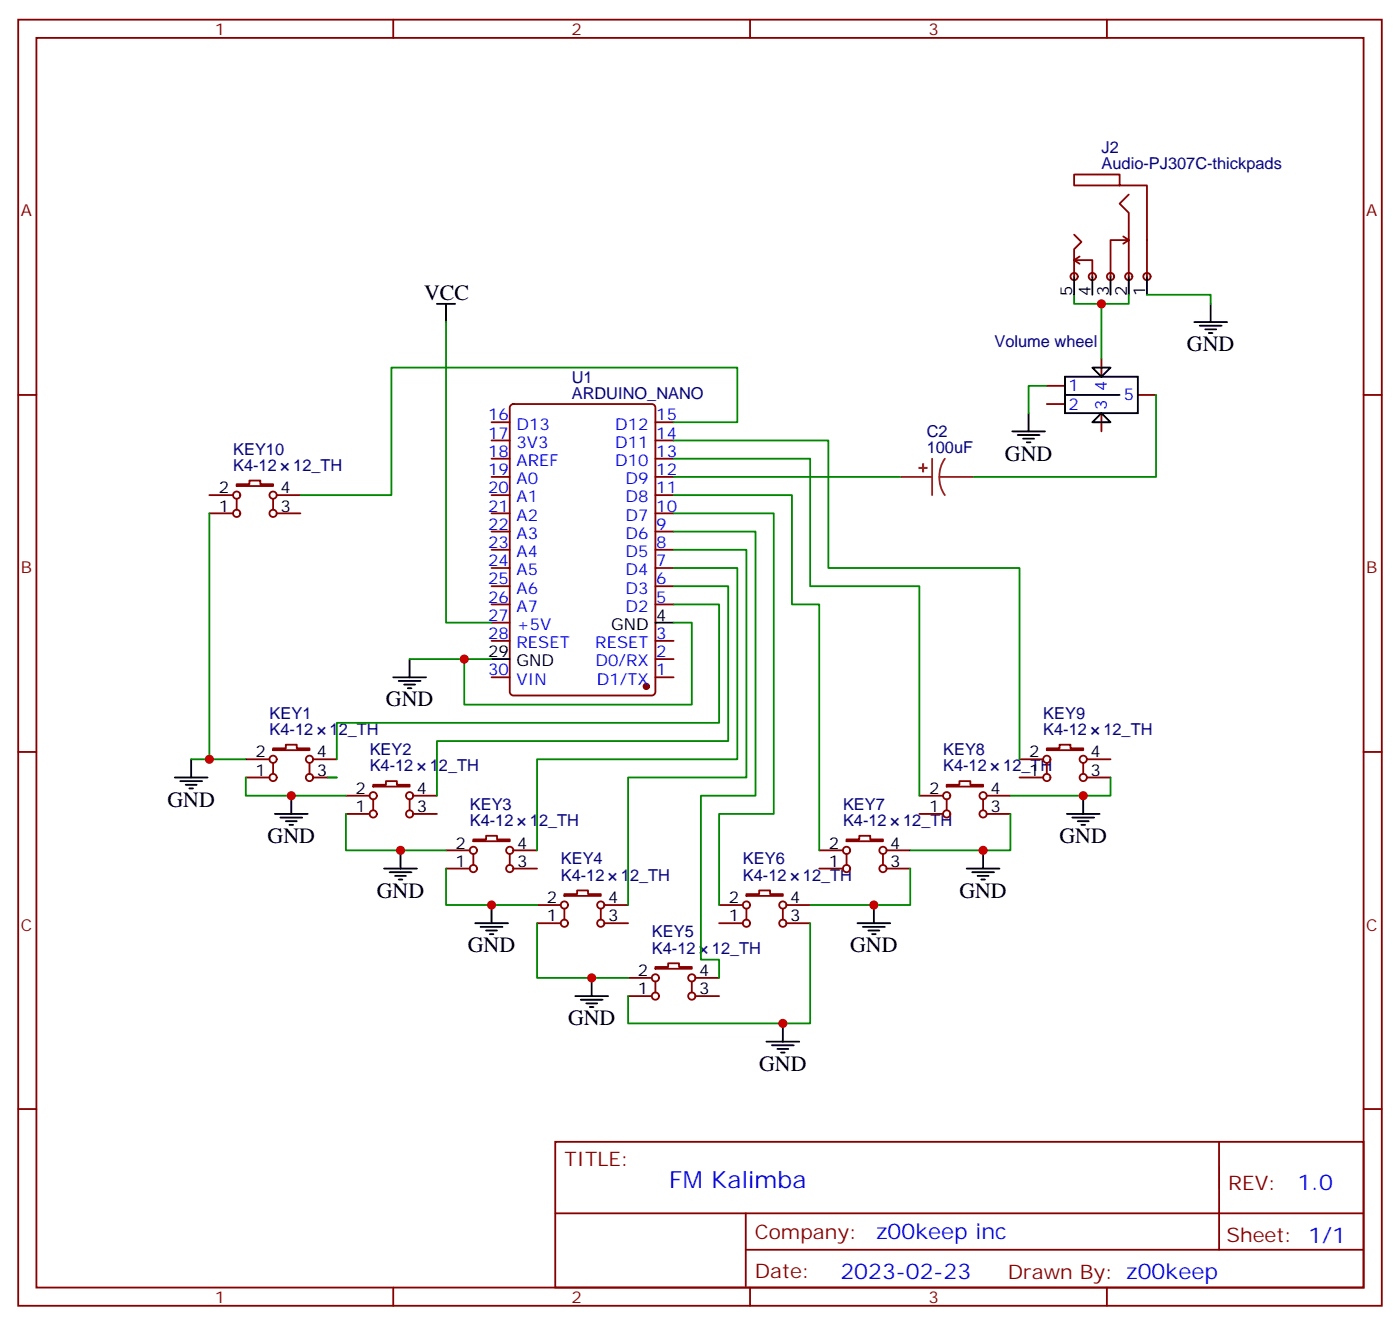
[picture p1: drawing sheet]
<svg xmlns="http://www.w3.org/2000/svg" width="271mm" height="256mm" viewBox="0 0 271 256" stroke-linecap="round" stroke-linejoin="round" font-family="sans-serif">
<g fill="none" stroke="#870000" stroke-width=".35">
<path d="M3.5 3.8h264.3v249.1h-264.3zM7.1 7.3h257.1v242h-257.1zM76.2 3.8v3.5M145.3 3.8v3.5M214.5 3.8v3.5M3.5 76.5h3.6M99 78.5l.5-.3h26.8a.71 .71 0 0 1 .7 .8v55a.76 .76 0 0 1-.7 .7h-26.8a.76 .76 0 0 1-.7-.7v-55zM202.8 74.7h3.6M202.8 78.2h3.6M213.4 69.4v3.6M220.5 76.5h3.5M264.2 76.5h3.6"/>
<path d="M40.6 99.4h4.6M40.6 95.9h4.6M45.9 93.8h2.4v-.7h2.1v.7h2.5v.3h-7zM45.9 96.6v2.1M52.9 96.6v2.1M53.6 99.4h4.6M53.6 95.9h4.6M95.2 99.4h3.6M95.2 95.9h3.6M95.2 92.4h3.6M95.2 88.8h3.6M95.2 85.3h3.6"/>
<path d="M95.2 81.8h3.6M127 99.4h3.5M127 95.9h3.5M127 92.4h3.5M127 88.8h3.5M127 85.3h3.5M127 81.8h3.5M213.4 80v3.5M95.2 117.1h3.6M95.2 113.5h3.6M95.2 110h3.6M95.2 106.5h3.6"/>
<path d="M95.2 102.9h3.6M127 117.1h3.5M127 113.5h3.5M127 110h3.5M127 106.5h3.5M127 102.9h3.5M95.2 131.2h3.6M95.2 124.1h3.6M95.2 120.6h3.6M127 131.2h3.5M127 127.6h3.5M127 124.1h3.5"/>
<path d="M3.5 145.6h3.6M47.6 150.6h4.6M47.6 147h4.6M52.9 144.9h2.5v-.7h2.1v.7h2.5v.4h-7.1zM52.9 147.7v2.2M60 147.7v2.2M60.7 150.6h4.6M60.7 147h4.6M67 157.6h4.6M67 154.1h4.6M72.3 152h2.5v-.7h2.1v.7h2.5v.3h-7.1zM72.3 154.8v2.1"/>
<path d="M79.4 154.8v2.1M80.1 157.6h4.6M80.1 154.1h4.6M178.2 157.6h4.5M178.2 154.1h4.5M183.4 152h2.5v-.7h2.1v.7h2.5v.3h-7.1zM183.4 154.8v2.1M190.5 154.8v2.1M191.2 157.6h4.6M191.2 154.1h4.6M197.6 150.6h4.5M197.6 147h4.5"/>
<path d="M202.8 144.9h2.5v-.7h2.1v.7h2.5v.4h-7.1zM202.8 147.7v2.2M209.9 147.7v2.2M210.6 150.6h4.6M210.6 147h4.6M264.2 145.6h3.6M86.4 168.2h4.6M86.4 164.7h4.6M91.7 162.6h2.5v-.7h2.1v.7h2.5v.3h-7.1zM91.7 165.4v2.1M98.8 165.4v2.1M99.5 168.2h4.6"/>
<path d="M99.5 164.7h4.6M104.1 178.8h4.6M104.1 175.3h4.6M109.4 173.1h2.4v-.7h2.1v.7h2.5v.4h-7zM109.4 176v2.1M116.4 176v2.1M117.1 178.8h4.6M117.1 175.3h4.6M139.3 178.8h4.6M139.3 175.3h4.6M144.6 173.1h2.5v-.7h2.1v.7h2.5v.4h-7.1zM144.6 176v2.1"/>
<path d="M151.7 176v2.1M152.4 178.8h4.6M152.4 175.3h4.6M158.7 168.2h4.6M158.7 164.7h4.6M164 162.6h2.5v-.7h2.1v.7h2.5v.3h-7.1zM164 165.4v2.1M171.1 165.4v2.1M171.8 168.2h4.6M171.8 164.7h4.6M121.7 192.9h4.6M121.7 189.4h4.6"/>
<path d="M127 187.3h2.5v-.8h2.1v.8h2.5v.3h-7.1zM127 190.1v2.1M134.1 190.1v2.1M134.8 192.9h4.5M134.8 189.4h4.5M3.5 214.8h3.6M264.2 214.8h3.6M107.6 221.1h156.6v28.2h-156.6zM107.6 235h156.5M144.5 235v14.1M236.2 221.1v20.9M76.2 249.3v3.6"/>
<path d="M144.5 242h119.6M145.3 249.3v3.6M214.5 249.3v3.6"/>
<circle cx="45.9" cy="95.9" r=".71"/>
<circle cx="45.9" cy="99.4" r=".71"/>
<circle cx="52.9" cy="95.9" r=".71"/>
<circle cx="52.9" cy="99.4" r=".71"/>
<circle cx="52.9" cy="147" r=".71"/>
<circle cx="52.9" cy="150.6" r=".71"/>
<circle cx="60" cy="147" r=".71"/>
<circle cx="60" cy="150.6" r=".71"/>
<circle cx="72.3" cy="157.6" r=".71"/>
<circle cx="72.3" cy="154.1" r=".71"/>
<circle cx="79.4" cy="157.6" r=".71"/>
<circle cx="79.4" cy="154.1" r=".71"/>
<circle cx="183.4" cy="154.1" r=".71"/>
<circle cx="183.4" cy="157.6" r=".71"/>
<circle cx="190.5" cy="157.6" r=".71"/>
<circle cx="190.5" cy="154.1" r=".71"/>
<circle cx="202.8" cy="147" r=".71"/>
<circle cx="202.8" cy="150.6" r=".71"/>
<circle cx="209.9" cy="147" r=".71"/>
<circle cx="209.9" cy="150.6" r=".71"/>
<circle cx="91.7" cy="164.7" r=".71"/>
<circle cx="91.7" cy="168.2" r=".71"/>
<circle cx="98.8" cy="168.2" r=".71"/>
<circle cx="98.8" cy="164.7" r=".71"/>
<circle cx="109.4" cy="175.3" r=".71"/>
<circle cx="109.4" cy="178.8" r=".71"/>
<circle cx="116.4" cy="178.8" r=".71"/>
<circle cx="116.4" cy="175.3" r=".71"/>
<circle cx="144.6" cy="175.3" r=".71"/>
<circle cx="144.6" cy="178.8" r=".71"/>
<circle cx="151.7" cy="175.3" r=".71"/>
<circle cx="151.7" cy="178.8" r=".71"/>
<circle cx="164" cy="164.7" r=".71"/>
<circle cx="164" cy="168.2" r=".71"/>
<circle cx="171.1" cy="168.2" r=".71"/>
<circle cx="171.1" cy="164.7" r=".71"/>
<circle cx="127" cy="189.4" r=".71"/>
<circle cx="127" cy="192.9" r=".71"/>
<circle cx="134.1" cy="189.4" r=".71"/>
<circle cx="134.1" cy="192.9" r=".71"/>
</g>
<g fill="none" stroke="#000" stroke-width=".35">
<path d="M84.7 58.8h3.5M86.4 58.8v3.6M234.6 58.8v3.6M206.4 73h14.1v7h-14.1zM206.4 76.5h10.6M211.7 71.2h3.5l-1.8 1.8zM231.4 62.4h6.4M232.5 63.1h4.2M233.5 63.8h2.2M234.2 64.5h.7M196.1 83.5h6.4M197.2 84.2h4.2"/>
<path d="M198.3 84.9h2.1M199 85.7h.7M199.3 80v3.5M213.4 80l1.8 1.8h-3.5zM76.2 131.2h6.3M77.3 131.9h4.2M78.3 132.6h2.1M79 133.3h.7M79.4 127.6v3.6M95.2 127.6h3.6M127 120.6h3.5M33.9 150.6h6.3"/>
<path d="M34.9 151.3h4.3M36 152h2.1M36.7 152.7h.7M37 147v3.6"/>
</g>
<g fill="none" stroke="#008700" stroke-width=".35">
<path d="M208.1 57.1v1.7h5.3v10.6M86.4 62.4v58.2h8.8M202.8 74.7h-3.5v5.3M40.6 99.4v47.6M130.5 81.8h12.4v-10.6h-67.1v24.7h-17.6M130.5 85.3h30v24.7h37.1v37M130.5 88.8h26.5v24.7h21.2v40.6M130.5 95.9h23v21.2h5.2v47.6M130.5 99.4h19.4v58.2h-10.6v17.7M130.5 92.4h44.1M130.5 102.9h15.9v51.2h-10.6v31.7h3.5v3.6M130.5 106.5h14.1v44.1h-22.9v24.7"/>
<path d="M130.5 110h12.4v37h-38.8v17.7M130.5 113.5h10.6v30h-56.4v10.6M130.5 117.1h8.8v22.9h-74v7M79.4 127.6h15.8M37 147h10.6"/>
</g>
<circle cx="125.2" cy="132.9" r=".53" fill="#870000" stroke="#870000" stroke-width=".35"/>
<g fill="#f0f0f0" stroke="#870000" stroke-width=".35">
<circle cx="208.1" cy="53.6" r=".71"/>
<circle cx="211.7" cy="53.6" r=".71"/>
<circle cx="215.2" cy="53.6" r=".71"/>
<circle cx="218.7" cy="53.6" r=".71"/>
<circle cx="222.3" cy="53.6" r=".71"/>
</g>
<g fill="none" stroke="#000" stroke-width=".35">
<path d="M208.1 53.6v3.5M211.7 53.6v3.5M215.2 53.6v3.5M218.7 53.6v3.5M222.2 53.6v3.5M53.3 157.6h6.3M54.3 158.3h4.3M55.4 159h2.1M56.1 159.7h.7M56.4 154.1v3.5M206.7 157.6h6.4M207.8 158.3h4.2"/>
<path d="M208.8 159h2.2M209.5 159.7h.8M209.9 154.1v3.5M74.4 168.2h6.4M75.5 168.9h4.2M76.6 169.6h2.1M77.3 170.3h.7M77.6 164.7v3.5M92.1 178.8h6.3M93.1 179.5h4.3M95.2 175.3v3.5M166.2 178.8h6.3"/>
<path d="M167.2 179.5h4.2M169.3 175.3v3.5M187.3 168.2h6.4M188.4 168.9h4.2M189.4 169.6h2.2M190.1 170.3h.8M190.5 164.7v3.5M94.2 180.2h2.1M94.9 180.9h.7M111.5 192.9h6.3M112.5 193.6h4.3M113.6 194.3h2.1"/>
<path d="M114.3 195h.7M114.7 189.4v3.5M151.7 198.2v3.5M168.3 180.2h2.1M169 180.9h.7M148.5 201.7h6.4M149.6 202.4h4.2M150.6 203.1h2.2M151.3 203.8h.7"/>
</g>
<path d="M217 35.9h-8.9v-2.1h8.9v2.1h5.2v17.7M218.7 37.7l-1.7 1.7 1.7 1.8v12.4M208.1 45.4l1.4 1.4-1.4 1.5v5.3M208.1 50.4h3.6v3.2M208.1 50.4l1.1 .7M209.2 49.7l-1.1 .7M217.7 45.8l1 .7M218.7 46.5h-3.5v7.1M218.7 46.5l-1 .7" fill="none" stroke="#870000" stroke-width=".35"/>
<g fill="none" stroke="#008700" stroke-width=".35">
<path d="M218.7 57.1v1.7h-5.3M222.2 57.1h12.4v1.7M224 76.5v15.9h-35.3M130.5 120.6h3.6v15.9h-44.1v-8.9M47.6 150.6v3.5h19.4M63.5 150.6h1.8M67 157.6v7.1h19.4M195.8 157.6v7.1h-19.4M215.2 150.6v3.5h-19.4M86.4 168.2v7.1h17.7M104.1 178.8v10.6h17.6M157 178.8v19.4h-35.3v-5.3"/>
<path d="M176.4 168.2v7.1h-19.4"/>
</g>
<path d="M174.6 92.4h6M180.6 88.8v7.1M182 92.4l.3 1.8 .8 1.7M182 92.4h6.7M183.1 88.8l-.8 1.7-.3 1.9" fill="none" stroke="#8c2424" stroke-width=".35"/>
<g fill="#8c2424" stroke="#8c2424" stroke-width=".35">
<path d="M178.9 89.9v1.4z"/>
<path d="M178.2 90.6h1.4z"/>
</g>
<g fill="#c00">
<circle cx="213.4" cy="58.8" r=".88"/>
<circle cx="40.6" cy="147" r=".88"/>
<circle cx="90" cy="127.6" r=".88"/>
<circle cx="56.4" cy="154.1" r=".88"/>
<circle cx="77.6" cy="164.7" r=".88"/>
<circle cx="95.3" cy="175.3" r=".88"/>
<circle cx="114.7" cy="189.4" r=".88"/>
<circle cx="169.3" cy="175.3" r=".88"/>
<circle cx="190.5" cy="164.7" r=".88"/>
<circle cx="209.9" cy="154.1" r=".88"/>
<circle cx="151.7" cy="198.2" r=".88"/>
</g>
<text font-size="4.6" fill="#00f" x="129.7" y="230.1">FM Kalimba</text>
<g font-size="4.2">
<text x="82.2" y="58.1">VCC</text>
<text x="230" y="68">GND</text>
<text x="194.7" y="89.2">GND</text>
<text x="74.8" y="136.8">GND</text>
<text x="32.5" y="156.2">GND</text>
<text x="51.9" y="163.3">GND</text>
<text x="205.3" y="163.3">GND</text>
<text x="73" y="173.8">GND</text>
<text x="185.9" y="173.8">GND</text>
<text x="90.7" y="184.4">GND</text>
<text x="164.7" y="184.4">GND</text>
<text x="110.1" y="198.5">GND</text>
<text x="147.1" y="207.4">GND</text>
</g>
<g font-size="4.2" fill="#00f">
<text x="251.4" y="230.4">1.0</text>
<text x="169.8" y="239.9">z00keep inc</text>
<text x="162.8" y="247.7">2023-02-23</text>
</g>
<g font-size="3.9" fill="#800">
<text x="109.4" y="225.7">TITLE:</text>
<text x="238" y="230.4">REV:</text>
<text x="146.3" y="239.9">Company:</text>
<text x="237.6" y="240.5">Sheet: 1/1</text>
<text x="146.3" y="247.6">Date:</text>
<text x="195.3" y="247.7">Drawn By: z00keep</text>
</g>
<g font-size="3.2" fill="#800">
<text x="41.6" y="6.8">1</text>
<text x="110.8" y="6.8">2</text>
<text x="179.9" y="6.8">3</text>
<text x="4.1" y="41.9">A</text>
<text x="264.8" y="41.9">A</text>
<text x="4.1" y="111.1">B</text>
<text x="264.8" y="111.1">B</text>
<text x="4.1" y="180.2">C</text>
<text x="264.8" y="180.2">C</text>
<text x="41.6" y="252.3">1</text>
<text x="110.8" y="252.3">2</text>
<text x="179.9" y="252.3">3</text>
</g>
<g font-size="3.2" fill="#000080">
<text x="213.5" y="29.7">J2</text>
<text x="213.5" y="32.7">Audio-PJ307C-thickpads</text>
<text x="192.7" y="67.1">Volume wheel</text>
<text x="110.8" y="77.2">ARDUINO_NANO</text>
<text x="110.8" y="74.1">U1</text>
<text x="45.2" y="88">KEY10</text>
<text x="179.6" y="87.8">100uF</text>
<text x="179.6" y="84.6">C2</text>
<text x="45.2" y="91.2">K4-12</text>
<text x="56.8" y="91.2">12_TH</text>
<text x="52.2" y="142.3">K4-12</text>
<text x="52.2" y="139.2">KEY1</text>
<text x="63.9" y="142.3">12_TH</text>
<text x="202.2" y="142.3">K4-12</text>
<text x="202.2" y="139.2">KEY9</text>
<text x="213.8" y="142.3">12_TH</text>
<text x="71.6" y="149.4">K4-12</text>
<text x="71.6" y="146.2">KEY2</text>
<text x="83.3" y="149.4">12_TH</text>
<text x="182.8" y="149.4">K4-12</text>
<text x="182.8" y="146.2">KEY8</text>
<text x="194.4" y="149.4">12_TH</text>
<text x="91" y="160">K4-12</text>
<text x="91" y="156.8">KEY3</text>
<text x="102.7" y="160">12_TH</text>
<text x="163.4" y="160">K4-12</text>
<text x="163.4" y="156.8">KEY7</text>
<text x="175" y="160">12_TH</text>
<text x="108.7" y="167.4">KEY4</text>
<text x="144" y="167.4">KEY6</text>
<text x="108.7" y="170.6">K4-12</text>
<text x="120.3" y="170.6">12_TH</text>
<text x="144" y="170.6">K4-12</text>
<text x="155.6" y="170.6">12_TH</text>
<text x="126.3" y="184.7">K4-12</text>
<text x="126.3" y="181.5">KEY5</text>
<text x="138" y="184.7">12_TH</text>
</g>
<g font-size="3.2">
<text x="207.8" y="57.3" transform="rotate(-90 207.8 57.3)">5</text>
<text x="211.3" y="57.3" transform="rotate(-90 211.3 57.3)">4</text>
<text x="214.8" y="57.3" transform="rotate(-90 214.8 57.3)">3</text>
<text x="218.4" y="57.3" transform="rotate(-90 218.4 57.3)">2</text>
<text x="221.9" y="57.3" transform="rotate(-90 221.9 57.3)">1</text>
<text x="42.4" y="95.5">2</text>
<text x="54.3" y="95.5">4</text>
<text x="42.4" y="99.1">1</text>
<text x="54.3" y="99.1">3</text>
<text x="118.4" y="122">GND</text>
<text x="127.2" y="120.2">4</text>
<text x="94.6" y="127.3">29</text>
<text x="100.1" y="129">GND</text>
<text x="49.5" y="146.7">2</text>
<text x="61.4" y="146.7">4</text>
<text x="199.4" y="146.7">2</text>
<text x="211.3" y="146.7">4</text>
<text x="49.5" y="150.2">1</text>
<text x="61.4" y="150.2">3</text>
<text x="68.9" y="153.7">2</text>
<text x="80.8" y="153.7">4</text>
<text x="180" y="153.7">2</text>
<text x="191.9" y="153.7">4</text>
<text x="199.4" y="150.2">1</text>
<text x="211.3" y="150.2">3</text>
<text x="68.9" y="157.3">1</text>
<text x="80.8" y="157.3">3</text>
<text x="180" y="157.3">1</text>
<text x="191.9" y="157.3">3</text>
<text x="88.3" y="167.9">1</text>
<text x="88.3" y="164.3">2</text>
<text x="100.2" y="167.9">3</text>
<text x="100.2" y="164.3">4</text>
<text x="160.6" y="167.9">1</text>
<text x="160.6" y="164.3">2</text>
<text x="172.5" y="167.9">3</text>
<text x="172.5" y="164.3">4</text>
<text x="105.9" y="178.4">1</text>
<text x="105.9" y="174.9">2</text>
<text x="117.8" y="178.4">3</text>
<text x="117.8" y="174.9">4</text>
<text x="141.2" y="178.4">1</text>
<text x="141.2" y="174.9">2</text>
<text x="153.1" y="178.4">3</text>
<text x="153.1" y="174.9">4</text>
<text x="123.6" y="189">2</text>
<text x="135.5" y="189">4</text>
<text x="123.6" y="192.5">1</text>
<text x="135.5" y="192.5">3</text>
</g>
<g font-size="3.2" fill="#00f">
<text x="207.1" y="75.8">1</text>
<text x="214.5" y="75.7" transform="rotate(-90 214.5 75.7)">4</text>
<text x="217.8" y="77.5">5</text>
<text x="94.6" y="81.4">16</text>
<text x="100.1" y="83.2">D13</text>
<text x="119.2" y="83.2">D12</text>
<text x="127.2" y="81.4">15</text>
<text x="207.1" y="79.3">2</text>
<text x="214.5" y="79.3" transform="rotate(-90 214.5 79.3)">3</text>
<text x="94.6" y="84.9">17</text>
<text x="94.6" y="88.5">18</text>
<text x="100.1" y="86.7">3V3</text>
<text x="119.2" y="86.7">D11</text>
<text x="127.2" y="88.5">13</text>
<text x="127.2" y="84.9">14</text>
<text x="94.6" y="92">19</text>
<text x="94.6" y="95.5">20</text>
<text x="100.1" y="90.2">AREF</text>
<text x="100.1" y="93.8">A0</text>
<text x="119.2" y="90.2">D10</text>
<text x="121.2" y="93.8">D9</text>
<text x="127.2" y="95.5">11</text>
<text x="127.2" y="92">12</text>
<text x="94.6" y="99.1">21</text>
<text x="100.1" y="97.3">A1</text>
<text x="100.1" y="100.8">A2</text>
<text x="121.2" y="100.8">D7</text>
<text x="121.2" y="97.3">D8</text>
<text x="127.2" y="99.1">10</text>
<text x="94.6" y="102.6">22</text>
<text x="94.6" y="106.1">23</text>
<text x="100.1" y="104.4">A3</text>
<text x="100.1" y="107.9">A4</text>
<text x="121.2" y="107.9">D5</text>
<text x="121.2" y="104.4">D6</text>
<text x="127.2" y="106.1">8</text>
<text x="127.2" y="102.6">9</text>
<text x="94.6" y="109.6">24</text>
<text x="94.6" y="113.2">25</text>
<text x="100.1" y="111.4">A5</text>
<text x="121.2" y="111.4">D4</text>
<text x="127.2" y="113.2">6</text>
<text x="127.2" y="109.6">7</text>
<text x="94.6" y="116.7">26</text>
<text x="100.1" y="114.9">A6</text>
<text x="100.1" y="118.5">A7</text>
<text x="121.2" y="118.5">D2</text>
<text x="121.2" y="114.9">D3</text>
<text x="127.2" y="116.7">5</text>
<text x="94.6" y="120.2">27</text>
<text x="94.6" y="123.8">28</text>
<text x="100.1" y="122">+5V</text>
<text x="100.1" y="125.5">RESET</text>
<text x="115.4" y="125.5">RESET</text>
<text x="127.2" y="123.8">3</text>
<text x="94.6" y="130.8">30</text>
<text x="115.4" y="129">D0/RX</text>
<text x="127.2" y="130.8">1</text>
<text x="127.2" y="127.3">2</text>
<text x="100.1" y="132.6">VIN</text>
<text x="115.7" y="132.6">D1/TX</text>
</g>
</svg>
